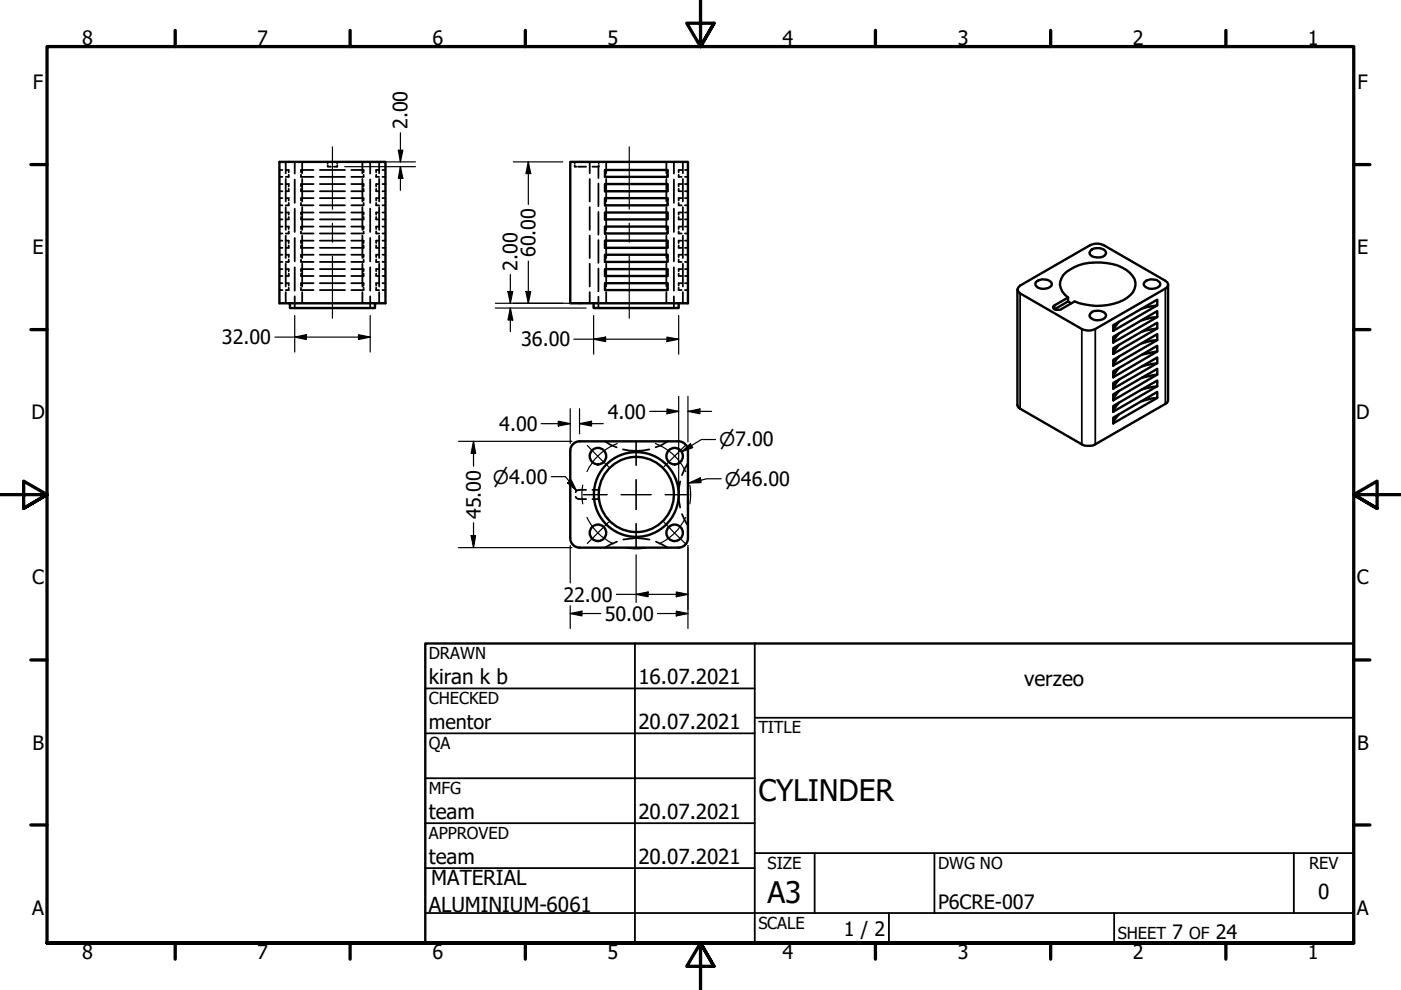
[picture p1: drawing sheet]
<svg xmlns="http://www.w3.org/2000/svg" width="297mm" height="210mm" viewBox="0 0 297 210" stroke-linecap="round" stroke-linejoin="round" font-family="sans-serif">
<!-- layer: Hidden (ANSI) -->
<g fill="none" stroke="#000" stroke-width=".38">
<path d="M59.2 39h.7M59.2 36h.7M59.2 37.5h.7M60.6 39h.6v.5M60.6 36h.6v.5M60.6 34.3v2.4M60.6 37.9v4.8M61.2 37.1v.4h-.6M62.5 34.3v2.5M62.5 38.1v4.9M63.8 37.1v.4h2.7M64.1 34.3v2.4"/>
<path d="M64.1 37.9v4.8M66.5 36h-2.7v.5M66.5 39h-2.7v.5M67.8 39h5.4M67.8 36h5.4M67.8 37.5h5.4M69.5 35v.3h.7M69.5 34.3v.3M71.5 34.3v.3M71.5 35v.3h-.7M74.5 36h2.6v.5M74.5 39h2.6v.5"/>
<path d="M76.8 34.3v2.4M76.8 37.9v4.8M77.1 37.1v.4h-2.6M78.5 34.3v2.5M78.5 38.1v4.9M79.8 37.1v.4h.6M80.4 39h-.6v.5M80.4 36h-.6v.5M80.4 34.3v2.4M80.4 37.9v4.8M81.1 39h.6M81.1 36h.6"/>
<path d="M81.1 37.5h.6M121.9 35v.3h.3M121.9 34.3v.3M122.6 35.3h1.7M125 34.3v2.4M125 37.9v4.8M126.9 35.3v2.5M126.9 38.9v4.8M126.9 35v.3h-1.3M126.9 34.3v.3M128.3 36v.5M128.3 37.1v.4"/>
<path d="M128.3 39v.5M128.5 34.3v2.4M128.5 37.9v4.8M141.3 34.3v2.4M141.3 37.9v4.8M141.5 36v.5M141.5 37.1v.4M141.5 39v.5M142.9 34.3v2.5M142.9 38.1v4.9M143.9 37.1v.4h.6M144.5 39h-.6v.5"/>
<path d="M144.5 36h-.6v.5M144.8 34.3v2.4M144.8 37.9v4.8M145.2 39h.7M145.2 36h.7M145.2 37.5h.7M59.2 57.1h.7M59.2 58.5h.7M59.2 54h.7M59.2 55.5h.7M59.2 51h.7M59.2 52.5h.7"/>
<path d="M59.2 48h.7M59.2 49.5h.7M59.2 45.1h.7M59.2 46.5h.7M59.2 42h.7M59.2 43.5h.7M59.2 40.5h.7M60.6 57.1h.6v.4M60.6 54h.6v.5M60.6 51h.6v.5M60.6 48h.6v.5M60.6 45.1h.6v.4"/>
<path d="M60.6 42h.6v.5M60.6 43.9v4.8M60.6 49.9v4.8M60.6 55.9v4.8M61.2 58v.5h-.6M61.2 55v.5h-.6M61.2 52v.5h-.6M61.2 49.1v.4h-.6M61.2 46v.5h-.6M61.2 43v.5h-.6M61.2 40v.5h-.6M62.5 44.2v5"/>
<path d="M62.5 50.5v4.9M62.5 56.7v4.9M63.8 40v.5h2.7M63.8 43v.5h2.7M63.8 46v.5h2.7M63.8 49.1v.4h2.7M63.8 52v.5h2.7M63.8 55v.5h2.7M63.8 58v.5h2.7M64.1 43.9v4.8M64.1 49.9v4.8M64.1 55.9v4.8"/>
<path d="M66.5 42h-2.7v.5M66.5 45.1h-2.7v.4M66.5 48h-2.7v.5M66.5 51h-2.7v.5M66.5 54h-2.7v.5M66.5 57.1h-2.7v.4M67.8 57.1h5.4M67.8 58.5h5.4M67.8 54h5.4M67.8 55.5h5.4M67.8 51h5.4M67.8 52.5h5.4"/>
<path d="M67.8 48h5.4M67.8 49.5h5.4M67.8 45.1h5.4M67.8 46.5h5.4M67.8 42h5.4M67.8 43.5h5.4M67.8 40.5h5.4M74.5 42h2.6v.5M74.5 45.1h2.6v.4M74.5 48h2.6v.5M74.5 51h2.6v.5M74.5 54h2.6v.5"/>
<path d="M74.5 57.1h2.6v.4M76.8 43.9v4.8M76.8 49.9v4.8M76.8 55.9v4.8M77.1 40v.5h-2.6M77.1 43v.5h-2.6M77.1 46v.5h-2.6M77.1 49.1v.4h-2.6M77.1 52v.5h-2.6M77.1 55v.5h-2.6M77.1 58v.5h-2.6M78.5 44.2v5"/>
<path d="M78.5 50.5v4.9M78.5 56.7v4.9M79.8 58v.5h.6M79.8 55v.5h.6M79.8 52v.5h.6M79.8 49.1v.4h.6M79.8 46v.5h.6M79.8 43v.5h.6M79.8 40v.5h.6M80.4 57.1h-.6v.4M80.4 54h-.6v.5M80.4 51h-.6v.5"/>
<path d="M80.4 48h-.6v.5M80.4 45.1h-.6v.4M80.4 42h-.6v.5M80.4 43.9v4.8M80.4 49.9v4.8M80.4 55.9v4.8M81.1 57.1h.6M81.1 58.5h.6M81.1 54h.6M81.1 55.5h.6M81.1 51h.6M81.1 52.5h.6"/>
<path d="M81.1 48h.6M81.1 49.5h.6M81.1 45.1h.6M81.1 46.5h.6M81.1 42h.6M81.1 43.5h.6M81.1 40.5h.6M125 43.9v4.8M125 49.9v4.8M125 55.9v4.8M126.9 44.9v4.9M126.9 50.9v4.8"/>
<path d="M126.9 56.9v4.9M128.3 40v.5M128.3 42v.5M128.3 43v.5M128.3 45.1v.4M128.3 46v.5M128.3 48v.5M128.3 49.1v.4M128.3 51v.5M128.3 52v.5M128.3 54v.5M128.3 55v.5"/>
<path d="M128.3 57.1v.4M128.3 58v.5M128.5 43.9v4.8M128.5 49.9v4.8M128.5 55.9v4.8M141.3 43.9v4.8M141.3 49.9v4.8M141.3 55.9v4.8M141.5 40v.5M141.5 42v.5M141.5 43v.5M141.5 45.1v.4"/>
<path d="M141.5 46v.5M141.5 48v.5M141.5 49.1v.4M141.5 51v.5M141.5 52v.5M141.5 54v.5M141.5 55v.5M141.5 57.1v.4M141.5 58v.5M142.9 44.2v5M142.9 50.5v4.9M142.9 56.7v4.9"/>
<path d="M143.9 58v.5h.6M143.9 55v.5h.6M143.9 52v.5h.6M143.9 49.1v.4h.6M143.9 46v.5h.6M143.9 43v.5h.6M143.9 40v.5h.6M144.5 57.1h-.6v.4M144.5 54h-.6v.5M144.5 51h-.6v.5M144.5 48h-.6v.5M144.5 45.1h-.6v.4"/>
<path d="M144.5 42h-.6v.5M144.8 43.9v4.8M144.8 49.9v4.8M144.8 55.9v4.8M145.2 57.1h.7M145.2 58.5h.7M145.2 54h.7M145.2 55.5h.7M145.2 51h.7M145.2 52.5h.7M145.2 48h.7M145.2 49.5h.7"/>
<path d="M145.2 45.1h.7M145.2 46.5h.7M145.2 42h.7M145.2 43.5h.7M145.2 40.5h.7M59.2 60h.7M59.2 61.5h.7M60.6 60h.6v.6M60.6 61.9v2.4M61.2 61v.5h-.6M62.5 62.8v2.5M63.8 61v.5h2.7"/>
<path d="M64.1 61.9v2.4M66.5 60h-2.7v.6M67.8 60h5.4M67.8 61.5h5.4M74.5 60h2.6v.6M76.8 61.9v2.4M77.1 61v.5h-2.6M78.5 62.8v2.5M79.8 61v.5h.6M80.4 60h-.6v.6M80.4 61.9v2.4M81.1 60h.6"/>
<path d="M81.1 61.5h.6M125 61.9v2.4M126.9 62.9v2.4M128.3 60v.6M128.3 61v.5M128.5 61.9v2.4M141.3 61.9v2.4M141.5 60v.6M141.5 61v.5M142.9 62.8v2.5M143.9 61v.5h.6M144.5 60h-.6v.6"/>
<path d="M144.8 61.9v2.4M145.2 60h.7M145.2 61.5h.7M128.3 93.6l1.2 .7 1.2 .5M132.1 95.3a12.5 12.5 0 0 0 5.6 0M141.5 93.6l-1.2 .7-1.3 .5M145.9 98.2l-1.3 2.5M122 105.3l.5 .5h1.8M124.3 103.9h-1.8l-.5 .5M125.6 103.9h1.3M125.6 105.8h1.3M130.8 114.8l-2.5 1.3"/>
<path d="M132.1 114.4a12.5 12.5 0 0 1 5.6 0M139.1 114.8l2.4 1.3M144.2 102.1a12.2 12.2 0 0 0 0 5.5M144.6 109l1.3 2.5"/>
</g>
<!-- layer: Visible (ANSI) -->
<g fill="none" stroke="#000" stroke-width=".51">
<path d="M59.2 34.3h22.5v30h-22.5zM120.9 34.3h25v30h-25zM128.3 36h13.2v1.5h-13.2zM128.3 39h13.2v1.5h-13.2zM128.3 57.1h13.2v1.4h-13.2zM128.3 54h13.2v1.5h-13.2zM128.3 51h13.2v1.5h-13.2zM128.3 48h13.2v1.5h-13.2zM128.3 45.1h13.2v1.4h-13.2zM128.3 42h13.2v1.5h-13.2zM219.6 59.8a2.46 2.46 0 0 1 3.3 .1l.1 .3a1.22 1.22 0 0 1-1.3 1 1.6 1.6 0 0 1-2.2-1.1zM226.1 57.7a11.9 11.9 0 0 1 11.8-1 4.2 4.2 0 0 1 2.8 3.9 4.9 4.9 0 0 1-3.6 3.5 12.9 12.9 0 0 1-9.3-.2l-3.1 1.8a1.13 1.13 0 0 1-1.4-.6l.3-.4 2.8-1.6a3.3 3.3 0 0 1-1-4.8z"/>
<path d="M231.5 52.9a2.47 2.47 0 0 1 2.9 .3l.1 .4a1.77 1.77 0 0 1-2.4 .9 1.08 1.08 0 0 1-1.1-1zM242.7 59.8a2.36 2.36 0 0 1 3.2 .1l.1 .3a1.22 1.22 0 0 1-1.3 1 2.04 2.04 0 0 1-2.2-.8zM61.5 64.3v1h18v-1M125.9 64.3v1h18v-1M128.3 60h13.2v1.5h-13.2zM216 60.9l.3-.3 14.8-8.6a3.3 3.3 0 0 1 2.9 0l13.1 7.5 .5 .7v.4l-.5 .6-14.9 8.6a3.2 3.2 0 0 1-2.8 0l-13.1-7.6a.85 .85 0 0 1-.3-1.3zM226.4 63.1v.8l-2.8 1.7M226.4 63.9l.7 .4M231.2 66.5a2.14 2.14 0 0 1 3.3 .3 1.91 1.91 0 0 1-2.9 .9l-.6-.6zM236 78.7l9.4-5.4v1.2l-9.4 5.5zM236 76.3l9.4-5.5v1.3l-9.4 5.4zM236 73.8l9.4-5.4v1.2l-9.4 5.4z"/>
<path d="M236 71.4l9.4-5.5v1.3l-9.4 5.4zM236 68.9l9.4-5.4v1.2l-9.4 5.4zM237.2 78l-.9 1.3-.3 .7M237.2 75.6l-.9 1.3-.3 .6M237.2 73.1l-.9 1.3-.3 .6M237.2 70.7l-.9 1.2-.3 .7M237.2 68.2l-.9 1.3-.3 .6M245.4 79.4l-3.3 .7M245.4 77l-3.3 .7M245.4 74.5l-3.3 .7M245.4 72.1l-1.2 .1-2.1 .6M245.4 69.6l-3.3 .7"/>
<path d="M245.4 67.2l-1.2 .1-2.1 .6M245.4 64.7l-3.3 .7M247.6 60.4v24.7l-.5 .5-14.9 8.6a3.2 3.2 0 0 1-2.8 0l-13.1-7.6-.5-.5-.1-24.7M120.9 95.6v18.5M122.9 93.6h21M122.9 93.6a2 2 0 0 0-2 2M143.9 93.6a2 2 0 0 1 2 2M145.9 95.6v18.5M236 88.6l9.4-5.5v1.3l-9.4 5.4zM236 86.1l9.4-5.4v1.2l-9.4 5.4zM236 83.6l9.4-5.4v1.2l-9.4 5.5zM236 81.2l9.4-5.4v1.2l-9.4 5.4z"/>
<path d="M237.2 87.9l-.9 1.2-.3 .7M237.2 85.4l-.9 1.2-.3 .7M237.2 82.9l-.9 1.3-.3 .7M237.2 80.5l-.9 1.3-.3 .6M245.4 84.4l-1.2 .1-2.1 .6M245.4 81.9l-3.3 .7M120.9 114.1a2 2 0 0 0 2 2M122.9 116.1h21M145.9 114.1a2 2 0 0 1-2 2"/>
<circle cx="126.8" cy="96.7" r="1.75"/>
<circle cx="143" cy="96.7" r="1.75"/>
<circle cx="126.8" cy="113" r="1.75"/>
<circle cx="134.9" cy="104.8" r="9"/>
<circle cx="134.9" cy="104.8" r="8"/>
<circle cx="143" cy="113" r="1.75"/>
</g>
<!-- layer: Hidden (ANSI) -->
<g fill="#000">
<circle cx="141.5" cy="37.5" r=".19"/>
<circle cx="141.5" cy="39" r=".19"/>
<circle cx="141.5" cy="36" r=".19"/>
<circle cx="141.5" cy="57.1" r=".19"/>
<circle cx="141.5" cy="55.5" r=".19"/>
<circle cx="141.5" cy="46.5" r=".19"/>
<circle cx="141.5" cy="54" r=".19"/>
<circle cx="141.5" cy="51" r=".19"/>
<circle cx="141.5" cy="48" r=".19"/>
<circle cx="141.5" cy="45.1" r=".19"/>
<circle cx="141.5" cy="40.5" r=".19"/>
<circle cx="141.5" cy="58.5" r=".19"/>
<circle cx="141.5" cy="52.5" r=".19"/>
<circle cx="141.5" cy="43.5" r=".19"/>
<circle cx="141.5" cy="49.5" r=".19"/>
<circle cx="141.5" cy="42" r=".19"/>
<circle cx="141.5" cy="60" r=".19"/>
<circle cx="141.5" cy="61.5" r=".19"/>
</g>
<!-- layer: Visible Narrow (ANSI) -->
<path d="M216.3 62.2v24.4M223.6 64.7v.9M229.4 69.8v24.4M232.2 69.8v24.4M247.1 61.2v24.4" fill="none" stroke="#000" stroke-width=".38"/>
<!-- layer: Title (ANSI) -->
<g fill="none" stroke="#000" stroke-width=".38">
<path d="M134.6 136.4v63.5M160 136.4v63.5M90.2 146h69.8M90.2 155.5h69.8M160 152.2h127M90.2 165h69.8M90.2 174.5h69.8M90.2 193.6h196.8M90.2 184.1h69.8M160 180.9h127M172.7 180.9v12.7M188.5 193.6v6.3"/>
<path d="M198.1 180.9v12.7M236.2 193.6v6.3M274.3 180.9v12.7"/>
</g>
<path d="M90.2 136.4h196.8v63.5h-196.8z" fill="none" stroke="#000" stroke-width=".51"/>
<!-- layer: Border (ANSI) -->
<g fill="none" stroke="#000" stroke-width=".7">
<path d="M148.5 -.1v10l-2.9-5h5.8l-2.9 5 2.9-5M37.1 6.4v3.5M74.2 6.4v3.5M111.4 6.4v3.5M185.6 6.4v3.5M222.8 6.4v3.5M259.9 6.4v3.5M6.5 34.9h3.5M287 34.9h3.4M6.5 69.9h3.5M287 69.9h3.4M0 104.9h10l-5-2.9v5.8l5-2.9-5 2.9"/>
<path d="M297 104.9h-10l5-2.9v5.8l-5-2.9 5 2.9M6.5 139.9h3.5M287 139.9h3.4M6.5 174.9h3.5M287 174.9h3.4M10 199.9v-190h277v190h-277h277M37.1 199.9v3.5M74.2 199.9v3.5M111.4 199.9v3.5M185.6 199.9v3.5M222.8 199.9v3.5M259.9 199.9v3.5"/>
<path d="M151.4 204.9l-2.9-5 2.9 5h-5.8l2.9-5v10"/>
</g>
<!-- layer: Centerline (ANSI) -->
<g fill="none" stroke="#000" stroke-width=".25">
<path d="M70.5 31.2v13.2M133.4 31.2v13.2M70.5 47.3v4M70.5 54.3v13.2M133.4 47.3v4M133.4 54.3v13.2M130.9 94a11.5 11.5 0 0 0-6.5 6M138.9 94a11.5 11.5 0 0 1 6.5 6M123.6 102.9l-.2 2.2 .2 1.7M124.4 109.7a11.5 11.5 0 0 0 5.7 5.6M132.9 116.2l2.3 .2 1.7-.2M145.4 109.7a11.5 11.5 0 0 1-5.6 5.6"/>
<path d="M146.3 102.9l.1 1.7-.1 2.2"/>
</g>
<!-- layer: Center Mark (ANSI) -->
<path d="M124.5 94.5l4.5 4.5M134.9 93.7v5M145.3 94.5l-4.5 4.5M123.7 104.9h5M129 110.7l-4.5 4.5M131.7 104.9h6.3M134.9 101.7v6.3M134.9 111v5M140.8 110.7l4.5 4.5M141 104.9h5" fill="none" stroke="#000" stroke-width=".25"/>
<!-- layer: Dimension (ANSI) -->
<g fill="none" stroke="#000" stroke-width=".25">
<path d="M73.1 35.3h15M81.3 34.3h6.8M84.5 31.8h.9l-.5 2.5zM84.9 35.3l.5 2.5h-.9zM84.9 28.2v6.1M84.9 35.3v5.1M108.8 34.3h10.5M112 34.3l.5 2.5h-1zM112 34.3v9M108.2 58.2v6.1M112 55.3v9M58.3 71.5h20.2"/>
<path d="M62.5 71.5l2.5-.5v1zM62.5 66.9v7.7M76 71l2.5 .5-2.5 .5zM78.5 66.9v7.7M105 64.3h19.3M105 65.3h19.3M107.7 61.8h1l-.5 2.5zM108.2 65.3l.5 2.6h-1zM108.2 65.3v5M111.5 61.8h1l-.5 2.5zM121.7 71.9h22.2M125.9 71.9l2.5-.4v.9z"/>
<path d="M125.9 66.9v8.2M141.4 71.5l2.5 .4-2.5 .5zM143.9 66.9v8.2M97.2 93.6h24.1M100.4 93.6l.4 2.5h-.9zM100.4 93.6v5.2M114.7 89.8h6.2M118.4 89.3l2.5 .5-2.5 .5zM120.9 86.6v7.4M122.9 89.8l2.5-.5v1zM122.9 89.8h5M122.9 86.6v5.4"/>
<path d="M137.7 87.2h6.2M141.4 86.7l2.5 .5-2.5 .5zM143.9 84v11.7M143.9 96v7.2M144.5 95.8l1.9-1.7 .5 .8zM145.9 87.2l2.5-.5v1zM145.9 84v9.7M145.9 87.2h5M151.7 93.2h-3l-4.2 2.6M97.2 116.1h24.1M99.9 113.6h.9l-.4 2.5zM100.4 110.8v5.3"/>
<path d="M116.9 101.1h3l2.3 2.9M120.3 102.4l.8-.6 1.1 2.2zM120.9 115.7v7.9M134.9 117.6v10.1M145.9 115.7h.1M145.9 116v17.3M146.1 102.4l2.4-1.1 .2 1zM152.9 101.5h-3l-3.8 .9M120.9 130.1l2.5-.5v1zM120.9 128.4v4.9M120.9 130.1h6.5M130.7 126h15.2"/>
<path d="M134.9 126l2.5-.5v1zM139.4 130.1h6.5M143.4 129.6l2.5 .5-2.5 .5zM143.4 125.5l2.5 .5-2.5 .5z"/>
</g>
<g fill="#000">
<path d="M84.5 31.8h.9l-.5 2.5z" fill-rule="evenodd"/>
<path d="M84.9 35.3l.5 2.5h-.9z" fill-rule="evenodd"/>
<path d="M112 34.3l.5 2.5h-1z" fill-rule="evenodd"/>
<path d="M62.5 71.5l2.5-.5v1z" fill-rule="evenodd"/>
<path d="M76 71l2.5 .5-2.5 .5z" fill-rule="evenodd"/>
<path d="M107.7 61.8h1l-.5 2.5z" fill-rule="evenodd"/>
<path d="M108.2 65.3l.5 2.6h-1z" fill-rule="evenodd"/>
<path d="M111.5 61.8h1l-.5 2.5z" fill-rule="evenodd"/>
<path d="M125.9 71.9l2.5-.4v.9z" fill-rule="evenodd"/>
<path d="M141.4 71.5l2.5 .4-2.5 .5z" fill-rule="evenodd"/>
<path d="M100.4 93.6l.4 2.5h-.9z" fill-rule="evenodd"/>
<path d="M118.4 89.3l2.5 .5-2.5 .5z" fill-rule="evenodd"/>
<path d="M122.9 89.8l2.5-.5v1z" fill-rule="evenodd"/>
<path d="M141.4 86.7l2.5 .5-2.5 .5z" fill-rule="evenodd"/>
<path d="M144.5 95.8l1.9-1.7 .5 .8z" fill-rule="evenodd"/>
<path d="M145.9 87.2l2.5-.5v1z" fill-rule="evenodd"/>
<path d="M99.9 113.6h.9l-.4 2.5z" fill-rule="evenodd"/>
<path d="M120.3 102.4l.8-.6 1.1 2.2z" fill-rule="evenodd"/>
<path d="M146.1 102.4l2.4-1.1 .2 1z" fill-rule="evenodd"/>
<path d="M120.9 130.1l2.5-.5v1z" fill-rule="evenodd"/>
<path d="M134.9 126l2.5-.5v1z" fill-rule="evenodd"/>
<path d="M143.4 129.6l2.5 .5-2.5 .5z" fill-rule="evenodd"/>
<path d="M143.4 125.5l2.5 .5-2.5 .5z" fill-rule="evenodd"/>
</g>
<g font-size="6.3">
<text x="160.8" y="169.8">CYLINDER</text>
<text x="162.8" y="191.4">A3</text>
</g>
<g font-size="4.4">
<text x="90.9" y="145.1">kiran k b</text>
<text x="135.4" y="145.1">16.07.2021</text>
<text x="217.2" y="145.5">verzeo</text>
<text x="135.4" y="154.6">20.07.2021</text>
<text x="90.9" y="173.6">team</text>
<text x="135.4" y="173.6">20.07.2021</text>
<text x="90.9" y="183.2">team</text>
<text x="135.4" y="183.2">20.07.2021</text>
<text x="91.4" y="187.6">MATERIAL</text>
<text x="279.5" y="190.7">0</text>
<text x="90.9" y="193.5">ALUMINIUM-6061</text>
</g>
<g font-size="4.2">
<text x="17.4" y="9.5">8</text>
<text x="54.5" y="9.5">7</text>
<text x="91.7" y="9.5">6</text>
<text x="128.8" y="9.5">5</text>
<text x="165.9" y="9.5">4</text>
<text x="203.1" y="9.5">3</text>
<text x="240.2" y="9.5">2</text>
<text x="277.3" y="9.5">1</text>
<text x="7" y="19">F</text>
<text x="287.8" y="19">F</text>
<text x="86.4" y="27.4" transform="rotate(-90 86.4 27.4)">2.00</text>
<text x="6.9" y="53.9">E</text>
<text x="287.7" y="53.9">E</text>
<text x="109.7" y="57.4" transform="rotate(-90 109.7 57.4)">2.00</text>
<text x="113.5" y="54.5" transform="rotate(-90 113.5 54.5)">60.00</text>
<text x="47.1" y="73">32.00</text>
<text x="110.5" y="73.4">36.00</text>
<text x="6.7" y="88.9">D</text>
<text x="128.8" y="88.7">4.00</text>
<text x="287.5" y="88.9">D</text>
<text x="105.9" y="91.3">4.00</text>
<text x="101.9" y="110.1" transform="rotate(-90 101.9 110.1)">45.00</text>
<text x="6.8" y="123.9">C</text>
<text x="287.7" y="123.9">C</text>
<text x="119.4" y="127.5">22.00</text>
<text x="128.2" y="131.6">50.00</text>
<text x="90.9" y="154.7">mentor</text>
<text x="6.9" y="158.9">B</text>
<text x="287.7" y="158.9">B</text>
<text x="6.8" y="193.9">A</text>
<text x="198.9" y="192.8">P6CRE-007</text>
<text x="287.7" y="193.9">A</text>
<text x="17.4" y="203.4">8</text>
<text x="54.5" y="203.4">7</text>
<text x="91.7" y="203.4">6</text>
<text x="128.8" y="203.4">5</text>
<text x="165.9" y="203.4">4</text>
<text x="178.9" y="198.5">1 / 2</text>
<text x="203.1" y="203.4">3</text>
<text x="240.2" y="203.4">2</text>
<text x="248.5" y="199.1">7</text>
<text x="257.7" y="199.1">24</text>
<text x="277.3" y="203.4">1</text>
</g>
<g font-size="4">
<text x="152.5" y="94.7">⌀7.00</text>
<text x="104.5" y="102.5">⌀4.00</text>
<text x="153.7" y="103">⌀46.00</text>
</g>
<g font-size="3.5">
<text x="90.9" y="139.7">DRAWN</text>
<text x="90.9" y="149.3">CHECKED</text>
<text x="160.8" y="155.5">TITLE</text>
<text x="90.9" y="158.8">QA</text>
<text x="90.9" y="168.3">MFG</text>
<text x="90.9" y="177.8">APPROVED</text>
<text x="162.8" y="184.2">SIZE</text>
<text x="198.9" y="184.2">DWG NO</text>
<text x="277.6" y="184.2">REV</text>
<text x="160.8" y="196.9">SCALE</text>
<text x="237" y="199.1">SHEET</text>
<text x="252.2" y="199.1">OF</text>
</g>
</svg>
